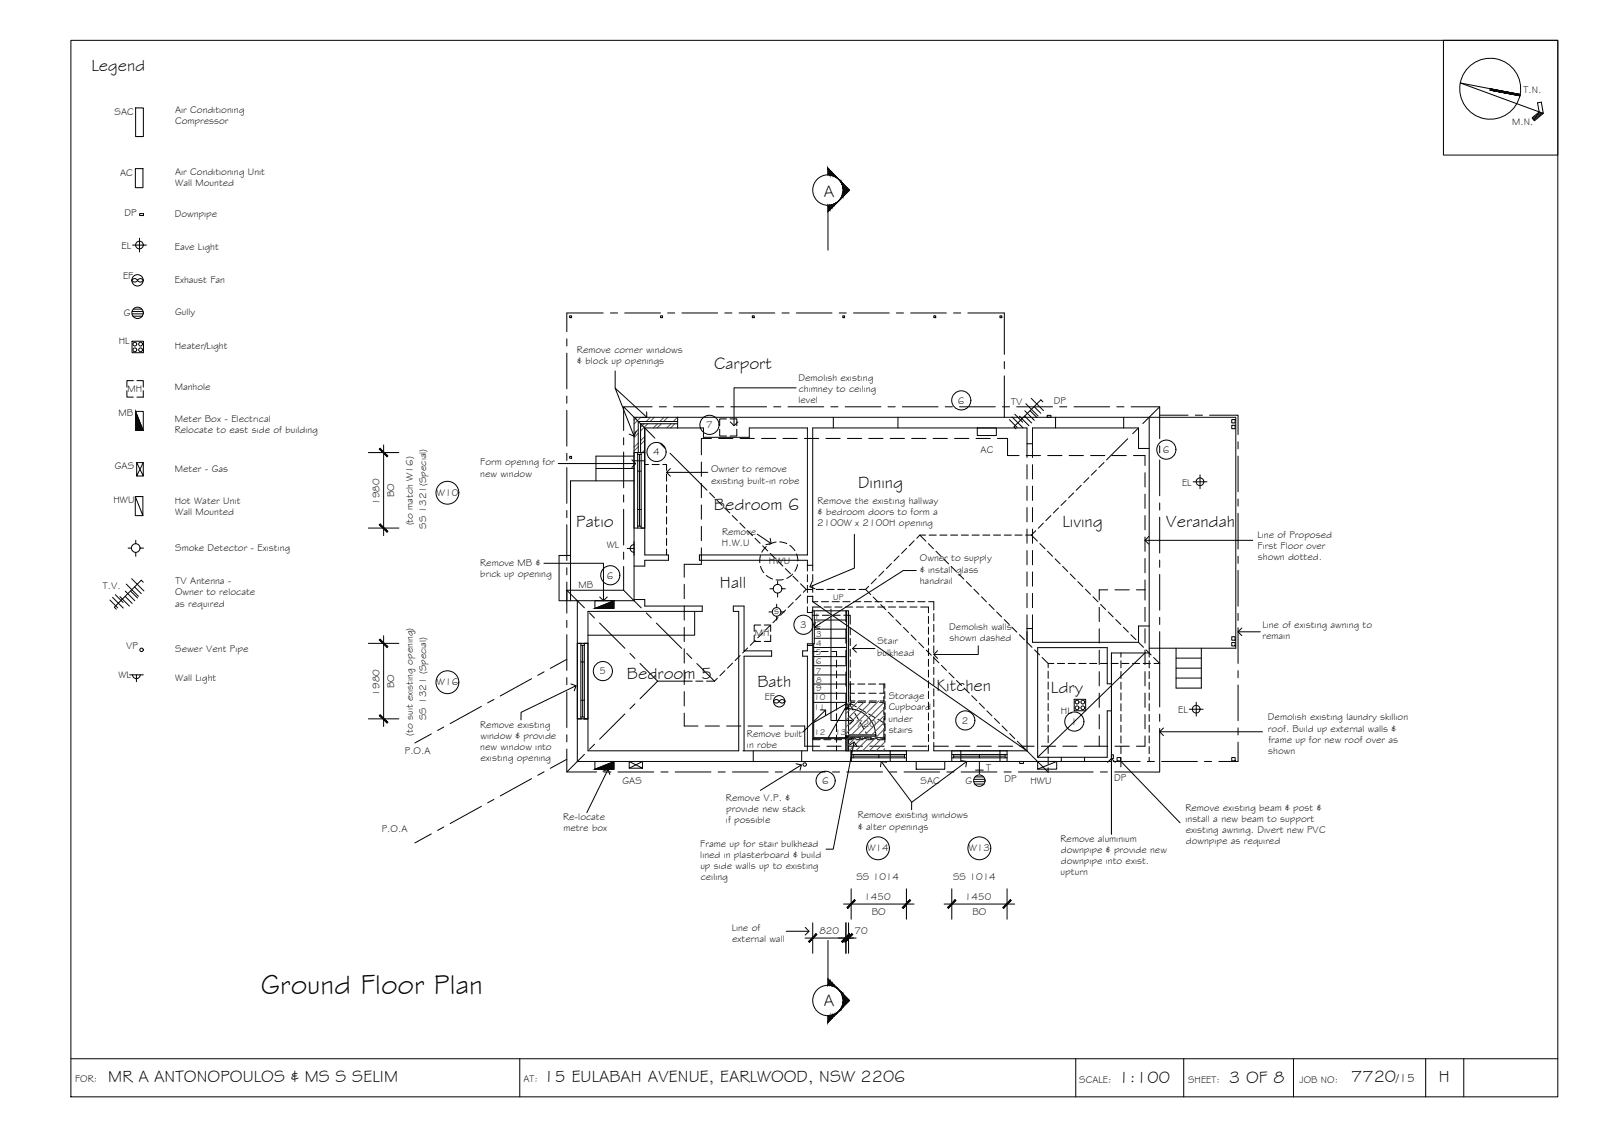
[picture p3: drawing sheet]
<svg xmlns="http://www.w3.org/2000/svg" width="420mm" height="297mm" viewBox="0 0 420 297" stroke-linecap="round" stroke-linejoin="round" font-family="sans-serif">
<!-- layer: HATCH -->
<g fill="#545454" stroke="#545454" stroke-width=".26">
<path d="M222.3 184.7h.3v.3z"/>
<path d="M222 184.7l.6 .3-.3-.3zM222 184.7l.6 .3h-.6z"/>
<path d="M222 185l.6 .6v-.6zM222 185l.6 .6h-.6z"/>
<path d="M221.9 184.7l.1 .9v-.9zM221.9 184.7l.1 .9h-.1z"/>
<path d="M222.6 192.7l4.6 .3-.2-.3zM222.6 192.7l4.6 .3h-4.6z"/>
<path d="M221.9 193.2l.7 3.6v-3.6zM221.9 193.2l.7 3.6h-.7z"/>
</g>
<!-- layer: BORDER -->
<g fill="none" stroke="#000" stroke-width=".26">
<path d="M18.6 10.6h390v277h-390zM378.6 10.6h30v30.1h-30zM390.8 23.6l7.8 1.5M398.7 24.8l-15.7-3 21.8 7.9-.6-2.9-.9 .2 .4 2.4-1.9 1.5 .6 .8 2.4-2M403.9 29.4l-1.9 1.7M404.2 29.5l-2.1 1.8M404.5 29.6l-2.2 1.9M18.6 277.6h390M136.3 277.6v10M282.1 277.6v10M310.5 277.6v10M339.2 277.6v10"/>
<path d="M373.9 277.6v10M383.9 277.6v10"/>
<circle cx="390.8" cy="23.3" r="8"/>
</g>
<!-- layer: SECTION POINT -->
<g fill="#000" stroke="#000" stroke-width=".26">
<path d="M219.6 53l.4-.3zM219.6 46.6l.4 .4zM220.4 52.2l-.4 .5zM220.4 47.4l.3 .5zM221.1 48.2l1.7 1.6-1.7 1.7zM219.6 259.1l.4 .4zM220 259.5l.4 .4zM219.6 265.5l.4-.4zM220.7 264.2l-.3 .6zM221.1 260.6l1.7 1.7-1.7 1.7z"/>
<path d="M217.2 44.2l.5 .5v1.2zM217.2 44.2v1.6l.5 .1z"/>
<path d="M217.2 53.8h.5v1.2zM217.2 53.8v1.7l.5-.5z"/>
<path d="M217.7 44.7l.5 .5v.8zM217.7 44.7v1.2l.5 .1z"/>
<path d="M217.7 53.8l.5-.1v.8zM217.7 53.8v1.2l.5-.5z"/>
<path d="M218.2 45.2l.5 .5v.4zM218.2 45.2v.8l.5 .1z"/>
<path d="M218.2 53.7l.5-.2v.5zM218.2 53.7v.8l.5-.5z"/>
<path d="M218.7 45.7l.4 .7zM218.7 45.7v.4l.4 .3z"/>
<path d="M218.7 53.5l.4-.2v.2zM218.7 53.5v.5l.4-.5z"/>
<path d="M219.1 46.2l.5 .5zM219.1 46.2l.5 .5z"/>
<path d="M219.1 53.3l.5-.3zM219.1 53.3v.2l.5-.4z"/>
<path d="M220.4 47.4l.3 .5zM220 47l.4 .4z"/>
<path d="M220.7 51.7l-.3 .5zM220.4 52.2l.3-.2z"/>
<path d="M220.7 47.7l.2 .2v.5zM220.7 47.7l.2 .7z"/>
<path d="M220.9 51.2v.5h-.2zM220.7 51.7v.3l.2-.3z"/>
<path d="M220.9 47.9l.2 1.1zM220.9 47.9l.2 1.1z"/>
<path d="M221.1 50.7v.9l-.2-.4zM220.9 51.2v.5l.2-.1z"/>
<path d="M221.1 48.1v1.4zM221.1 48.1v1.4z"/>
<path d="M221.1 50.1v1.4zM221.1 50.7v.9z"/>
<path d="M217.7 257.2l-.5 1.1h.5zM217.2 256.6l.5 .6-.5 1.1z"/>
<path d="M218.2 257.7l-.5 .6 .5 .1zM217.7 257.2l.5 .5-.5 .6z"/>
<path d="M218.2 258.4l.5 .2v-.4zM218.2 257.7l.5 .5-.5 .2z"/>
<path d="M218.7 258.6l.4 .2v-.2zM218.7 258.2l.4 .4h-.4z"/>
<path d="M219.1 258.8l.5 .3zM219.1 258.6l.5 .5-.5-.3z"/>
<path d="M217.7 266.3l-.5 1.7 .5-.6zM217.2 266.3h.5l-.5 1.7z"/>
<path d="M218.2 266.2l-.5 1.2 .5-.5zM217.7 266.3l.5-.1-.5 1.2z"/>
<path d="M218.7 266l-.5 .9 .5-.5zM218.2 266.2l.5-.2-.5 .9z"/>
<path d="M219.1 265.8l-.4 .6zM218.7 266l.4-.2-.4 .6z"/>
<path d="M219.6 265.5l-.5 .5zM219.1 265.8l.5-.3-.5 .5z"/>
<path d="M220.7 264.2l-.3 .6zM220.4 264.7l-.4 .4z"/>
<path d="M220.4 259.9l.3 .5zM220.4 259.9l.3 .3z"/>
<path d="M220.9 263.7l-.2 .7 .2-.2zM220.9 263.7l-.2 .7z"/>
<path d="M220.7 260.4l.2 .5v-.5zM220.7 260.2l.2 .2h-.2z"/>
<path d="M221.1 263.2l-.2 1zM221.1 263.2l-.2 1z"/>
<path d="M221.1 260.6l-.2 .3 .2 .5zM220.9 260.4l.2 .2-.2 .3z"/>
<path d="M221.1 262.6v1.4zM221.1 262.6v1.4z"/>
<path d="M221.1 260.6v1.4zM221.1 260.6v.8z"/>
</g>
<g fill="none" stroke="#000" stroke-width=".26">
<path d="M217.2 45.8v-1.6l5.6 5.6-5.6 5.7M217.2 53.8v11.8M217.2 256.6l5.6 5.7-5.6 5.7v-1.7M217.2 246.5v11.8"/>
<circle cx="217.1" cy="49.8" r="4"/>
<circle cx="217.1" cy="262.3" r="4"/>
</g>
<!-- layer: SERVICES -->
<g fill="none" stroke="#000" stroke-width=".26">
<path d="M35.6 28.3h2v7.5h-2zM35.5 44.2h2v5h-2zM36.6 56h1v.5h-1zM34.8 73.3a.86 .86 0 0 1 1.3 .2 .86 .86 0 0 1-1.5 0zM34.8 64.3h3.6M36.1 73.5a.86 .86 0 0 1 1.5 0M36.1 73.5a.86 .86 0 0 0 1.5 0M36.6 62.4v3.7M34.6 82.3h3M34.6 89.5h3v3h-3zM34.6 81.7h2.9M34.9 82.9h2.4"/>
<path d="M35 99.8h-1.7v1.7M35 81h2.2M35.9 99.8h1.7v1.7M33.3 102.4v1.7h1.7M35.5 112.9v-5h2.1v5M35.5 107.9l2.1 5M35.6 112.9h2M37.6 102.4v1.7h-1.7M188.8 112.5v1.8h1.7M190.5 109.8h-1.7v1.8M191.5 109.8h1.7v1.8M193.2 112.5v1.8h-1.7"/>
<path d="M256.3 112.2h5v2h-5zM264.7 110l2.1 2.1M265.4 109.3l2.9 2.8M266.2 108.6l2 2.1M267.4 109.1l2.5 2.5M268.7 109.1l1.9 1.8M268.8 107.7l2.5 2.5M269.1 105.8l3.2 3.3M270.2 107.7l1.8 1.8M270.5 104.4l3.2 3.2M271.2 106.6l1.8 1.7M273.5 105.4l-.5-.6-7.1 7.1 .6 .5"/>
<path d="M274.6 108.9h1v.5h-1zM35.5 130.2l2 5v-5h-2v5h2M35.8 121.3l1.8 3.5v-3.5M35.8 124.8l1.8-3.5h-1.8v3.5h1.8M312.9 126.3h3.7M314.7 124.5v3.6M28.8 157.3l2.1 2.1M29.5 156.6l2.8 2.8M30.2 155.9l2.1 2.1M31.5 156.4l2.4 2.5M32.8 156.4l1.9 1.8M32.9 155l2.5 2.5"/>
<path d="M33.1 153.1l3.2 3.3M33.6 143.7h.9M34.2 155l1.9 1.8M34.5 151.7l3.2 3.2M35.3 153.9l1.7 1.7M35.6 141.7v.9M35.6 144.8v1.1M36.7 143.7h.9M37.6 152.6l-.6-.5-7 7.1 .5 .5M161 157.5h-5v2l5-2v2h-5M164.5 143.8h1.8M166.3 142.8a1.01 1.01 0 0 0-1 1 1.01 1.01 0 0 0 1 1"/>
<path d="M166.3 142v3.6M199.5 145.7l-.2 1.8M199.5 148.5l.8 1.7M201 143.3l-1.2 1.5M201 150.9l1.6 .9M201.9 154.4h.9M203.5 142.1l-1.7 .6M203.7 158.4v.9M203.9 152.4v.8M203.9 155.5v1M204.5 142.1l1.8 .4M205.1 154.4h.9"/>
<path d="M205.4 151.9l-1.9 .1M207.2 143l1.3 1.4M207.9 150.5l-1.6 1.1M208.9 145.2l.4 1.9M209.2 148l-.7 1.8M34 176.9h3.6M34.8 176.9a1.01 1.01 0 0 0 1 1 1.01 1.01 0 0 0 1-1M35.8 176.9v1.8M197.8 166.5v1.7h1.7M199.5 163.9h-1.7v1.6M200.4 163.9h1.7v1.6M201.7 160.4h.9"/>
<path d="M202.1 166.5v1.7h-1.7M203.7 161.6v1M204.8 160.4h.9M161 199.6h-5v2.1l5-2v2h-5M165 199.6h3.5l-3.5 1.8M168.5 199.6v1.8h-3.5v-1.8l3.5 1.8M203.1 183.6a.86 .86 0 0 1 1.3 .3 .86 .86 0 0 1-1.5 0zM204.4 183.9a.86 .86 0 0 1 1.5 0M204.4 183.9a.86 .86 0 0 0 1.5 0M240.3 199.6h7.5v2.1h-7.5zM256.9 199.6v3.3M267.4 199.6h1v.5h-1z"/>
<path d="M277.1 199.6v2h-5v-2h5l-5 2M281.7 183.3h3v3h-3zM291.5 197.9h.5v1h-.5zM311.9 185.9h3.6M313.7 184.1v3.6M255.4 204.9h2.9M255.4 204.3h2.9M255.6 205.6h2.5M255.7 203.7h2.3M255.8 201.9h2.1"/>
<circle cx="36.1" cy="73.5" r="1.49"/>
<circle cx="36.6" cy="64.2" r="1.01"/>
<circle cx="35.4" cy="90.2" r=".5"/>
<circle cx="35.4" cy="91.7" r=".5"/>
<circle cx="36.1" cy="82" r="1.49"/>
<circle cx="36.9" cy="91.7" r=".5"/>
<circle cx="36.9" cy="90.2" r=".5"/>
<circle cx="314.7" cy="126.3" r="1.01"/>
<circle cx="35.6" cy="143.7" r="1.13"/>
<circle cx="203.9" cy="154.4" r="1.13"/>
<circle cx="37.1" cy="170.4" r=".46"/>
<circle cx="203.7" cy="160.4" r="1.13"/>
<circle cx="204.4" cy="183.9" r="1.49"/>
<circle cx="282.5" cy="185.6" r=".5"/>
<circle cx="282.5" cy="184.1" r=".5"/>
<circle cx="284" cy="185.6" r=".5"/>
<circle cx="284" cy="184.1" r=".5"/>
<circle cx="313.7" cy="185.9" r="1.01"/>
<circle cx="211" cy="200.4" r=".46"/>
<circle cx="256.9" cy="204.7" r="1.49"/>
</g>
<path d="M35.5 107.9l2.1 5h-2.1zM156 159.5l5-2v2zM156 201.7l5-2v2z" fill="#000" stroke="#000" stroke-width=".26"/>
<!-- layer: EXISTING -->
<g fill="none" stroke="#000" stroke-width=".26">
<path d="M149.4 82.8h.5v.5h-.5zM173.3 82.8h.5v.5h-.5zM197.3 82.8h.5v.5h-.5zM221 82.8h.5v.5h-.5zM244.9 82.8h.5v.5h-.5zM262.2 82.8h.5v.5h-.5zM149.4 119.6h.5v.6h-.5zM166.3 118.7v38.8h-19.6M166.3 119.6h-10v6.5M169.1 112.2v33.3h6.2v1.4h-6.2v1.5h-2.8M218.6 109.4v2.8M235.5 109.4v2.8"/>
<path d="M276.8 109.4v2.8M294.7 109.4v2.8M301.4 109.4h-123.7v2.8h6.8v2.5h12v-2.5h15.3v33.3h-28.4v1.4h28.4v2.8M301.4 117.6h-2.8v-5.4h-27.8v4.1h-1.4v-4.1h-56.2v37.5M301.4 109.4h22.7v60.5h-22.7M301.4 109.4v61.8h-9.9v28.4h-140.1v-42.1M323.1 110h.8v.9h-.8zM323.1 111.5h.8v.9h-.8zM156.3 122.8h10M166.3 126.1h-16.7v31.4M166.3 120.8h2.8M169.1 121.8h1"/>
<path d="M171 121.8h1.9M173.8 121.8h1v1.5M174.8 124.3v1.8M174.8 127.1v1.9M174.8 129.9v1.9M174.8 132.7v1.9M174.8 135.5v1.9M174.8 138.3v1.9M149.6 145.6h-3v11.9M166.3 157.2h2.8v1.7h15.1v1.4h-30v36.5h39.5v-36.5h-1.4v-1.4h2.8v11.7h7.3v1.4h-7.3v24.8M174.8 141.2v1.8M174.8 143.9v1.6"/>
<path d="M211.8 159.1v1.5h1.4v-1.5h2M211.8 150.7v1.8M211.8 153.5v1.8M211.8 156.3v1.9M211.8 156.4h1.4M211.8 148.2h1.4M213.2 156.2v1.5h1.3M213.2 150.6v1.9M213.2 153.5v1.8M215.4 157.7h1.9M216.1 159.1h1.9M218.2 157.7h1.9"/>
<path d="M219 159.1h1.8M221.1 157.7h1.8M221.8 159.1h1.8M223.9 157.7h1.8M224.6 159.1h1.8M226.7 157.7h1.9M227.4 159.1h1.9M229.5 157.7h1.9M230.2 159.1h1.9M232.3 157.7h1.9M233 159.1h1.9M235.1 157.7h1.9"/>
<path d="M235.8 159.1h1.9M237.9 157.7h1.9M238.6 159.1h1.9M240.7 157.7h1.9M241.5 159.1h2v1.5M243.6 157.7h1.3v2.2M151.4 168.7h1.2M153 168.7h1.2M182.2 160.3v6.2h-28M213.2 170.8h1.2M215.3 170.8h1.9M218.2 170.8h1.2v1.3"/>
<path d="M219.4 173.1v1.8M219.4 175.9v1.8M219.4 178.7v1.8M243.5 161.6v1.9M243.5 164.4v1.9M243.5 167.2v1.9M243.5 170v1.9M243.5 172.8v1.9M243.5 175.7v1.8M243.5 178.5v1.8M244.9 160.9v1.9M244.9 163.7v1.9"/>
<path d="M244.9 166.5v1.9M244.9 169.3v1.9M244.9 172.1v1.9M244.9 175v1.8M244.9 177.8v1.8M291.5 179.3h-1.1v-9.5h-18.3v28.7h18.3v-12.1h1.1M301.4 164.1h-2.8v4.3h-27.8v-3.6h-1.4v32h-24.5v-2.2M308.4 175.2h6.7M308.4 172.5h6.7M308.4 177.8h6.7M308.4 169.9v10.5h6.7v-10.5M323.1 168.4h.8v.9h-.8z"/>
<path d="M323.1 166.9h.8v.9h-.8zM151.4 188.5h1.2M153 188.5h1.2M197.6 196.8v2.8M210.3 196.8v2.8M219.4 181.5v1.9M219.4 184.3v1.9M219.4 187.1v1.9M219.4 189.9v1.9M219.4 192.7v1.9M219.4 195.6v1.2M223.2 196.8v2.8"/>
<path d="M233.5 196.8v2.8M243.5 195.3v1.5h-30.3v-28h-1.4v1.8h-1.3v1.4h1.3v24.8h-17M243.5 181.3v1.8M243.5 184.1v1.9M243.5 186.9v1.9M243.5 189.7v1.9M243.5 192.5v1.9M244.9 180.6v1.8M244.9 183.4v1.9M244.9 186.2v1.9M244.9 189v1.9M244.9 191.8v1.9"/>
<path d="M252 196.8v2.8M262.3 196.8v2.8M278.3 198.5v1.1M284.4 198.5v1.1M293 198.6h.9v.9h-.9zM323.1 198.6h.8v.9h-.8z"/>
</g>
<!-- layer: ROOFPLAN EXIST. -->
<g fill="none" stroke="#000" stroke-width=".26">
<path d="M148.7 88.8v1.9M148.7 92.6v9.4M158.2 82.1h-9.5v4.9M160.1 82.1h1.9M163.8 82.1h9.4M175.1 82.1h1.9M178.8 82.1h9.4M190.1 82.1h1.9M193.9 82.1h9.3M205.1 82.1h1.9M208.8 82.1h9.4M220.1 82.1h1.9"/>
<path d="M223.8 82.1h9.4M235.1 82.1h1.9M238.8 82.1h9.4M250.1 82.1h1.9M253.8 82.1h9.6v10.8M263.4 94.8v1.9M263.4 98.5v10.9M148.7 103.8v1.9M148.7 107.6v9.4M148.7 118.8v1.9M163.6 106.7l8.2 8.2M163.6 114.8v1.8"/>
<path d="M163.6 118.5v9.4M171 106.7h-7.4v6.2M172.9 106.7h1.9M173.1 116.2l1.3 1.3M175.7 118.8l9.7 9.7M176.7 106.7h9.3M187.9 106.7h1.9M191.7 106.7h9.3M202.9 106.7h1.9M206.7 106.7h9.3M217.9 106.7h1.9M221.7 106.7h9.3"/>
<path d="M232.9 106.7h1.9M236.7 106.7h9.3M247.9 106.7h1.9M251.7 106.7h9.3M262.9 106.7h1.9M266.7 106.7h9.3M277.9 106.7h1.9M281.7 106.7h9.3M292.9 106.7h1.9M295.8 115l-5.6 5.6M296.7 106.7h7.5v8.3M298.4 112.4l-1.3 1.3"/>
<path d="M304.2 106.7l-4.5 4.4M304.2 116.9v1.8M304.2 108.9h7.4M313.5 108.9h1.9M317.2 108.9h7.5v5M324.7 115.8v1.9M324.7 119.6v9.3M148.7 122.6v9.4M148.7 133.8v1.9M148.7 137.6v9.4M163.6 129.8v1.8M163.6 133.5v9.4"/>
<path d="M186.1 129.2l1.3 1.3M188.1 131.2l1.3 1.3M190.1 133.2l1.3 1.3M192.1 135.2l1.3 1.3M194 137.1l1.4 1.4M196 139.1l1.4 1.4M271.6 139.1l-1.1 1.2M273.6 137.2l-1.3 1.3M275.6 135.2l-1.3 1.3M277.6 133.2l-1.3 1.3M279.6 131.2l-1.3 1.3M281.6 129.2l-1.3 1.3"/>
<path d="M283.6 127.2l-1.4 1.3M285.6 125.2l-1.4 1.3M287.6 123.2l-1.4 1.4M289.5 121.3l-1.3 1.3M304.2 120.6v9.4M304.2 131.9v1.8M304.2 135.6v9.4M324.7 130.8v1.9M324.7 134.6v9.3M148.7 154.7l4.6 4.7M148.7 148.8v1.9M148.7 152.6v4.9"/>
<path d="M163.6 148.5v6.2h-14.9v6.1M163.6 154.7l4.6 4.7M163.6 144.8v1.8M198 141.1l1.4 1.3M200 143.1l1.3 1.3M202 145.1l1.3 1.3M204 147.1l1.3 1.3M206 149.1l1.3 1.3M206 159.9l-1.3 1.4M208 151.1l1.3 1.3M208 157.9l-1.3 1.4M210 153l1.4 1.5"/>
<path d="M210 155.9l-1.3 1.4M211.4 154.5l-.7 .8M211.4 154.5h1.7M214.1 154.5h1.8M216.9 154.5h1.9M219.7 154.5h1.9M222.5 154.5h1.9M225.3 154.5h1.7M227 154.5l1.4 1.4M227.8 153.7l-.8 .8M229 156.5l1.3 1.4M229.8 151.7l-1.3 1.3"/>
<path d="M231 158.5l1.3 1.3M231.8 149.7l-1.3 1.4M233.8 147.7l-1.3 1.4M235.8 145.7l-1.3 1.4M237.8 143.8l-1.3 1.3M239.8 141.8l-1.4 1.3M241.2 140.3l1.6 1.6M242.7 140.3h-1.5l-.8 .8M243.5 142.5l1.3 1.4M243.7 140.3h1.9M245.5 144.5l1.3 1.4M246.5 140.3h1.9"/>
<path d="M247.5 146.5l1.3 1.3M249.3 140.3h1.9M249.5 148.5l1.3 1.3M251.4 150.5l1.4 1.3M252.1 140.3h1.9M253.4 152.5l1.4 1.3M254.9 140.3h1.9M255.4 154.5l1.4 1.3M257.4 156.5l1.3 1.3M257.8 140.3h1.8M259.4 158.4l1.3 1.4M260.6 140.3h1.8"/>
<path d="M263.4 140.3h1.8M266.2 140.3h1.9M269 140.3h1.5M270.5 140.3l1.6 1.6M272.7 142.5l1.4 1.4M274.7 144.5l1.4 1.4M276.7 146.5l1.4 1.3M278.7 148.5l1.3 1.3M280.7 150.5l1.3 1.3M282.7 152.5l1.3 1.3M284.7 154.5l1.3 1.3M286.7 156.5l1.3 1.3"/>
<path d="M288.7 158.4l1.3 1.4M304.2 146.8v1.9M304.2 150.6v9.4M324.7 145.8v1.9M324.7 149.6v9.3M139.4 177.9l-8.2 4.6M142.7 176.1l-1.7 1M148.7 162.6v1.9M148.7 166.4v9.4M148.7 177.6v1.9M148.7 172.9l-4.4 2.3M154.6 160.7l1.3 1.3"/>
<path d="M157.3 163.3l6.6 6.7M165.2 171.3l1.3 1.3M167.9 173.9l4.6 4.7-4.6 4.6M169.5 160.7l1.3 1.3M172.2 163.4l6.6 6.6M172.5 178.6h9.1M180.1 171.3l1.3 1.3M182.5 178.6h1.8M182.8 174l4.6 4.6M185.3 178.6h2.1M188.1 177.8l-.7 .8M190.1 175.8l-1.3 1.4"/>
<path d="M192.1 173.9l-1.3 1.3M194.1 171.9l-1.3 1.3M196.1 169.9l-1.3 1.3M198.1 167.9l-1.3 1.3M200.1 165.9l-1.4 1.3M202.1 163.9l-1.4 1.3M204.1 161.9l-1.4 1.4M233 160.5l1.3 1.3M235 162.5l1.3 1.3M237 164.5l1.3 1.3M239 166.5l1.3 1.3M240.9 168.5l1.4 1.3"/>
<path d="M242.9 170.4l1.3 1.4M244.9 172.4l1.3 1.4M246.9 174.4l1.3 1.3M248.9 176.4l1.3 1.3M250.9 178.4l1.3 1.3M261.4 160.4l1.3 1.3M263.4 162.4l1.3 1.3M265.4 164.4l1.3 1.3M267.4 166.4l1.3 1.3M269.4 168.4l1.3 1.3M271.3 170.4l1.4 1.3M273.3 172.4l1.6 1.5"/>
<path d="M274.9 176v1.9M274.9 178.8v1.9M276.4 173.9h-1.5v1.1M277.3 173.9h1.9M280.1 173.9h1.9M283 173.9h1.8M285.8 173.9h1.8M288.6 173.9h1.9M290.6 160.4l1.4 1.3M291.4 173.9h1.9M292.6 162.4l1.3 1.3M294 171.2v1.1"/>
<path d="M294 173.2v1.9M294 176v1.9M294 178.9v1.8M294.2 173.9h1.9M294.6 164.4l1.3 1.3M296.6 166.4l1.3 1.3M297 173.9h1.9M298.6 168.4l1.3 1.3M299.8 173.9h1.9M300.6 170.4l1.3 1.3M301.4 171.2v1.1M301.4 173.2v1.9"/>
<path d="M301.4 176v1.9M301.4 178.9v1.8M302.6 172.4l1.6 1.5M302.6 173.9h1.6M304.2 161.9v1.8M304.2 165.6v8.3M324.7 160.8v1.9M324.7 164.6v9.3M324.7 175.8v1.9M324.7 179.6v9.3M113.1 192.4l-4.3 2.4M116.4 190.6l-1.6 .9"/>
<path d="M126.3 185.2l-8.2 4.5M129.5 183.4l-1.6 .9M148.7 196.4v6h7.8M148.7 181.4v9.3M148.7 192.6v1.9M148.7 199.1l-4.4 2.3M153.3 197.8l-4.6 4.6M155.9 195.1l-1.3 1.3M163.9 187.2l-6.6 6.6M166.5 184.5l-1.3 1.3M252.9 180.4l1.3 1.3M254.9 182.4l1.3 1.3"/>
<path d="M256.8 184.4l1.4 1.3M258.8 186.4l1.4 1.3M260.8 188.4l1.4 1.3M262.8 190.3l1.3 1.4M264.8 192.3l1.3 1.3M266.8 194.3l8.1 8.1M272.1 199.6h2.1M274.9 181.6v1.9M274.9 184.4v1.9M274.9 187.2v1.9M274.9 190v1.9M274.9 192.9v1.8"/>
<path d="M274.9 195.7v1.8M274.9 198.5v1.9M275.1 199.6h1.9M277.9 199.6h1.9M280.7 199.6h1.9M283.5 199.6h1.9M286.3 199.6h1.9M289.2 199.6h1.8M294 198.5v1.1h-2M294 199.6h5M294 181.7v1.9M294 184.5v1.9"/>
<path d="M294 187.3v1.9M294 190.1v1.9M294 192.9v1.9M294 195.7v1.9M300.9 199.6h1.9M301.4 181.7v1.9M301.4 184.5v1.9M301.4 187.3v1.9M301.4 190.1v1.9M301.4 192.9v1.9M301.4 195.7v1.9M301.4 198.5v1.1"/>
<path d="M304.7 199.6h9.3M315.9 199.6h1.9M324.7 194.6v5h-5M324.7 190.8v1.9M113.1 218.6l-4.3 2.4M116.4 216.8l-1.6 .9M126.3 211.4l-8.2 4.5M129.5 209.6l-1.6 .9M139.4 204.1l-8.2 4.6M142.7 202.3l-1.7 1M158.3 202.4h1.9M162.1 202.4h9.4"/>
<path d="M173.3 202.4h1.9M177.1 202.4h9.4M188.3 202.4h1.9M192.1 202.4h9.4M203.3 202.4h1.9M207.1 202.4h9.4M218.3 202.4h1.9M222.1 202.4h9.4M233.3 202.4h1.9M237.1 202.4h9.4M248.3 202.4h1.9M252.1 202.4h9.4"/>
<path d="M263.3 202.4h1.9M274.9 201.3v1.1h-7.8"/>
</g>
<!-- layer: HATCH -->
<g fill="none" stroke="#545454" stroke-width=".26">
<path d="M167.1 109.4l-.8 .7M167.4 112.6l-1.1 1.1M167.4 116.1l-1.1 1.1M167.4 113.6l-1.1 1.1M167.4 117.1l-1.1 1.1M168 109.4l-1.7 1.7M168.9 111.1l-.9 .9M169.1 114.4l-1.1 1.1M169.1 118l-.7 .7M169.1 115.4l-1.1 1.1M169.9 111.1l-1.9 1.9M170.6 109.4l-1.1 1.1"/>
<path d="M171.6 109.4l-1.1 1.1M172.5 111.1l-1.1 1.1M173.4 111.1l-1.1 1.1M174.1 109.4l-1.1 1.1M175.1 109.4l-1.1 1.1M176 111.1l-1.1 1.1M177 111.1l-1.1 1.1M177.7 109.4l-1.1 1.1M177.7 110.4l-.1 .1M223.4 183.8l-1.5 1.5M225.1 183.8l-3.2 3.3M226.9 183.8l-5 5"/>
<path d="M228.7 183.8l-6.8 6.8M230.4 183.8l-8.5 8.6M232.1 183.9l-10.2 10.3M232.1 185.7l-10.2 10.2M232.1 187.4l-9.4 9.4M232.1 189.2l-7.6 7.6M232.1 191l-5.9 5.8M232.1 192.8l-4.1 4M232.1 194.5l-2.3 2.3M232.1 196.3l-.6 .5"/>
</g>
<!-- layer: NEWWORK -->
<g fill="none" stroke="#000" stroke-width=".26">
<path d="M177.7 109.4h-11.4v9.3h2.8v-6.5h8.6M177.7 110.5h-10.3v8.2M177.7 111.1h-9.7v7.6M186.6 114.9h-2.7v4.3M188.5 114.9h3.7M194.1 114.9h3.8M199.7 114.9h3.8M205.3 114.9h3.8M211 114.9h3.7M216.6 114.9h3.8M222.2 114.9h3.8M227.8 114.9h3.8"/>
<path d="M233.5 114.9h3.7M239.1 114.9h3.8M244.7 114.9h3.8M250.3 114.9h3.8M256 114.9h3.7M261.6 114.9h2.7v4.5h3M269.1 119.4h3.8M274.8 119.4h3.7M280.4 119.4h3.7M286 119.4h3.8M291.6 119.4h3.8M297.3 119.4h3v2.6"/>
<path d="M166.3 138.4h2.8M183.9 121.1v3.8M183.9 126.8v3.7M183.9 132.4v3.7M183.9 138v3.7M300.3 123.9v3.8M300.3 129.6v3.7M300.3 135.2v3.7M179.5 153.2v3.8M179.5 158.8v3.8M183.9 143.6v4.3h-4.4v3.4M288.3 159.2v3.8"/>
<path d="M290.5 154.6h-2.2v2.7M292.4 154.6h3.8M298.1 154.6h2.2M300.3 140.8v3.7M300.3 146.4v3.8M300.3 152v5.3M300.3 159.2v3.8M151.4 168.7h2.8M179.5 164.5v3.7M179.5 170.1v3.7M179.5 175.7v3.8M221.9 160.1v2.9"/>
<path d="M221.9 164.9v3.7M221.9 170.5v3.8M221.9 176.1v3.8M288.3 164.8v3.8M288.3 170.4v3.8M288.3 176.1v3.7M300.3 164.8v3.8M300.3 170.4v3.8M300.3 176.1v3.7M151.4 188.5h2.8M179.5 181.3v3.8M179.5 187v3.3h3.6"/>
<path d="M184.9 190.3h3.8M190.6 190.3h3.7M196.2 190.3h3.7M201.8 190.3h3.8M207.4 190.3h3.7v5.3h3.9M216.9 195.6h3.7M221.9 181.8v2.9h.1M221.9 193.2h.7v3.6M221.9 184.7v12.1M221.9 185.6h.7M222.5 195.6h3.7M222.6 184.7v1.1"/>
<path d="M223.2 196.8v2.8M228.1 195.6h3.8M233.7 195.6h3.8M237.7 196.8v2.8M239.4 195.6h3.7M245 195.6h3.7M249.6 196.8v2.8M250.6 195.6h3.8M256.2 195.6h3.8M261.9 195.6h3.7M264.1 196.8v2.8M267.5 195.6h3.7"/>
<path d="M273.1 195.6h3.8M278.7 195.6h3.8M284.4 195.6h6.1M288.3 181.7v3.8M288.3 187.3v3.8M288.3 192.9v2.7M292.4 195.6h3.8M300.3 181.7v3.8M300.3 187.3v3.8M300.3 192.9v2.7h-2.2"/>
</g>
<path d="M211.8 169.2h1.4" fill="none" stroke="#000" stroke-width=".3"/>
<!-- layer: 0.13 -->
<g fill="none" stroke="#000" stroke-width=".26">
<path d="M269.4 116.3v3.6M270.8 116.3v3.6M269.4 121.8v3.8M269.4 127.4v3.8M269.4 133.1v3.7M269.4 138.7v3.7M270.8 121.8v3.8M270.8 127.4v3.8M270.8 133.1v3.7M270.8 138.7v3.7M213.2 157.7l56.1 39.1M269.4 144.3v3.8"/>
<path d="M269.4 149.9v3.8M269.4 155.6v3.7M270.8 144.3v3.8M270.8 149.9v3.8M270.8 155.6v3.7M213 161.3h1.7M215.7 161.3h1.9M218.5 161.3h1.9M221.3 161.3h1.7v2.3M223 164.6v1.8M223 167.4v1.9M223 170.2v1.9"/>
<path d="M223 173v1.9M223 175.8v1.9M223 178.6v1.9M269.4 161.2v3.6M270.8 161.2v3.6M300.3 171.2l-28.2 27.3M213.2 193.9h1.9M216.1 193.9h1.8M218.9 193.9h1.8M221.7 193.9h1.8M222.5 185.8a7.2 7.2 0 0 1 7.2 7.2M223 181.5v2.3h1.2"/>
<path d="M224.5 193.9h1.9M225.2 183.8h1.9M227.3 193.9h1.9M228 183.8h1.9M230.1 193.9h2M230.8 183.8h1.3v2.1M232.1 186.8v1.9M232.1 189.6v1.9M232.1 192.4v2.1"/>
</g>
<!-- layer: ROOFPLAN NEW -->
<path d="M304.2 173.9v11.4M304.2 191v11.4h-11.9M304.2 187.2v1.9M274.9 202.4h11.8M288.6 202.4h1.9" fill="none" stroke="#000" stroke-width=".26"/>
<!-- layer: 0 -->
<g fill="none" stroke="#000" stroke-width=".26">
<path d="M161.3 97.3v4.5l8.3 7.6M161.3 101.8l5 12.6M166.9 113.1l-.6 1.3-1.3-.6M169.6 108v1.4h-1.4M191.5 110.6l1 1 1-1M208.8 101.7h-16.3v9.9M146.4 121.5h20.3M165.7 120.5l1 1-1 1M174.8 123.8h10.8M175.8 122.8l-1 1 1 1.1M142.6 147.7h15.7v9.8M157.3 156.5l1 1 1-1"/>
<path d="M198.6 140.1l3.7 2.4M202 141.1l.3 1.4-1.4 .3M213 152.5l-.6 1.3 1.3 .6M217.9 159.7v29.2h5.9M224.1 140.1v8.8l-11.7 4.9M236.9 149.6l-23.3 14.9M300.3 141.7h28.3M301.3 140.6l-1 1.1 1 1M149.7 179.3l1.4 .5-.5 1.3M151.1 179.8l-14.4 7-.1 1.9M213.9 163.1l-.3 1.4 1.3 .3M223.6 170h5.9"/>
<path d="M224.6 169l-1 1 1 1M245.9 170.6l-1 1 1 1M256.6 169.3v2.3h-11.7M324.7 165.6h5.8M325.7 164.6l-1 1 1 1.1M215.1 186.1l1.4 .1v1.4M216.5 186.2l-5.9 5.7M222.8 195.3l1.2-.8 .8 1.2M222.8 187.9l1 1-1 1M224 194.5l-5.5 28.1h-1.9M231.1 199.6l8 10.7M232.5 199.8l-1.4-.2-.2 1.4"/>
<path d="M252.1 199.4l1.4 .2-.2 1.4M253.5 199.6l-14.4 10.7v2M290.5 199.9l1-1 1 1M291.5 198.9v19.9M294 199.6l15.5 16.1M295.4 199.7l-1.4-.1v1.5M304.2 191.8h26.9M305.1 190.9l-.9 .9 .9 1M158.1 202.2l1.4-.5 .4 1.3M159.5 201.7l-5.6 11.4M208.8 200.2l1.4 .3-.4 1.4M210.2 200.5l-10.8 6.7"/>
<path d="M206.2 244.2h6M211.2 243.1l1 1.1-1 .9"/>
</g>
<!-- layer: WINDOWS -->
<g fill="none" stroke="#000" stroke-width=".26">
<path d="M166.3 118.7v19.7M167.2 119.1h1M167.2 118.7v19.7M167.7 119.1v18.8M168.2 118.7h.9v19.7h-.9zM167.2 123.5h1M167.2 133.6h1M167.2 137.9h1M151.4 168.7v19.8M152.3 169.2h1M152.3 168.7v19.8M152.3 173.5h1"/>
<path d="M152.8 169.2v18.8M153.3 168.7v19.8M153.3 168.7h.9v19.8h-.9M152.3 183.6h1M152.3 188h1M223.2 197.8h14.5M223.2 199.6h14.5M223.2 198.7h14.5M223.2 196.8h14.5M223.7 198.2h13.5M223.7 197.8v.9M230.5 197.8v.9"/>
<path d="M237.2 197.8v.9M249.6 197.8h14.5M249.6 199.6h14.5M249.6 198.7h14.5M249.6 196.8h14.5M250.1 197.8v.9M250.1 198.2h13.5M256.9 197.8v.9M263.6 197.8v.9"/>
<circle cx="117.3" cy="129.2" r="3"/>
<circle cx="117.3" cy="178.9" r="3"/>
<circle cx="230.3" cy="222.4" r="3"/>
<circle cx="256.9" cy="222.4" r="3"/>
</g>
<!-- layer: DIMENSION -->
<g fill="none" stroke="#000" stroke-width=".26">
<path d="M96.6 118.7h8M100.6 116.6v23.8M96.6 138.4h8M96.6 168.7h8M100.6 166.7v23.8M96.6 188.5h8M221.2 237h18.5M223.2 233v8M237.7 233v8M247.6 237h18.5M249.6 233v8M264.1 233v8"/>
<path d="M211.1 245.9h13.4M213.2 241.9v8M221.9 241.9v8M222.6 241.9v8"/>
</g>
<!-- layer: 0 -->
<g fill="#000" stroke="#000" stroke-width=".26">
<path d="M99.5 117.7l2 2.1 .2-.3zM99.7 117.5l2 2-2.2-1.8z"/>
<path d="M99.7 137.3l-.2 .3 2.2 1.7zM99.5 137.6l2.2 1.7-.2 .2z"/>
<path d="M99.5 167.8l2 2 .2-.2zM99.7 167.6l2 2-2.2-1.8z"/>
<path d="M99.7 187.4l-.2 .2 2.2 1.8zM99.5 187.6l2.2 1.8-.2 .2z"/>
<path d="M224.1 235.9l-1.8 2.2 2-2zM224.1 235.9l-1.8 2.2-.2-.2z"/>
<path d="M238.6 235.9l-2 2 .2 .2zM238.6 235.9l.2 .2-2 2z"/>
<path d="M250.5 235.9l-1.8 2.2 2-2zM250.5 235.9l-1.8 2.2-.2-.2z"/>
<path d="M263 237.9l.2 .2 1.8-2.2zM265 235.9l.2 .2-2 2z"/>
<path d="M214 244.8l-1.7 2.2 2-2zM214 244.8l-1.7 2.2-.2-.2z"/>
<path d="M222.7 244.8l-1.9 2 .2 .2zM222.7 244.8l.3 .2-2 2z"/>
<path d="M222.7 244.8l-1.9 2 .2 .2zM222.7 244.8l.3 .2-2 2z"/>
<path d="M223.4 244.8l-1.7 2.2 2-2zM223.4 244.8l-1.7 2.2-.2-.2z"/>
</g>
<!-- layer: STAIRS -->
<g fill="none" stroke="#000" stroke-width=".26">
<path d="M213.4 168.8v24.6h12.3M213.4 169.7h8.6M213.4 172.1h8.6M213.4 174.5h8.6M213.4 176.9h8.6M213.4 179.3h8.6M213.6 160.1v8.7h-.4M213.6 162.6h8.4M213.6 164.9h8.4M213.6 167.3h8.4M222.6 160.1h-9.6v8.7M222.6 179.3h1.4"/>
<path d="M223 179.3v2.2M225 179.3h1.8M227.8 179.3h1.8M230.6 179.3h1.5v1.1M231.8 179.3v2.4M213.2 193.6h11.2M213.4 181.8h8.6M213.4 184.1h8.6M222 184.4l-8.6 5M222.3 184.7l-5.1 8.7M222.6 184.7v8.7M222.8 184.7l.9 1.5"/>
<path d="M223 182.5v2.2M223 181.8h1.1M223 184.1h1.1M223 184.4l1.6 .9M224.2 187l.9 1.6M225.1 181.8h1.9M225.1 184.1h1.9M225.4 193.6h1.9M225.4 185.8l1.6 .9M225.6 189.4l.9 1.6M226.7 193.4h1.8M227 191.9l.9 1.5"/>
<path d="M227.8 187.2l1.7 .9M227.9 181.8h1.9M227.9 184.1h1.9M228.2 193.6h1.9M230.3 188.6l1.5 .9M230.7 181.8h1.1M230.7 184.1h1.1M231.8 191.1v2.3h-2.3M231.8 182.6v1.9M231.8 185.4v1.9M231.8 188.2v1.9M232.1 192.6v1h-1.1"/>
<path d="M232.1 181.3v1.9M232.1 184.1v1.9M232.1 187v1.8M232.1 189.8v1.9"/>
</g>
<!-- layer: WORK BY OWNER -->
<path d="M222 160.1v24.6h1M222.6 160.1v24" fill="none" stroke="#000" stroke-width=".26"/>
<!-- layer: BORDER -->
<g fill="#000" stroke="#000" stroke-width=".26">
<path d="M390.8 23.3l7.9 1.5zM390.8 23.3l7.9 1.5-.1 .3z"/>
<path d="M390.8 23.3v.3l7.8 1.5zM390.8 23.6l7.8 1.5z"/>
</g>
<!-- layer: MASK -->
<path d="M222.6 192.7l7.2 .3h-7.2zM222.6 192.7l7.2 .3v-.3z" fill="#fff" stroke="#fff" stroke-width=".26"/>
<path d="M222.6 192.7h7.2v.3h-7.2z" fill="none" stroke="#fff" stroke-width=".26"/>
<!-- layer: DOORS -->
<path d="M221.9 192.8l.7 .2v.2h-.7zM221.9 185.6h.7v.2l-.7 .1zM222.6 192.7h7.2v.3h-7.2z" fill="none" stroke="#000" stroke-width=".26"/>
<!-- layer: TEXT -->
<g fill="none" stroke="#000" stroke-width=".26">
<path d="M236.9 149.6h3.4"/>
<circle cx="172.2" cy="118.5" r="2.51"/>
<circle cx="186.1" cy="111.4" r="2.51"/>
<circle cx="252.1" cy="105" r="2.51"/>
<circle cx="305.9" cy="117.9" r="2.51"/>
<circle cx="160.1" cy="150.8" r="2.51"/>
<circle cx="158.1" cy="175.9" r="2.51"/>
<circle cx="210.7" cy="163.8" r="2.51"/>
<circle cx="253.2" cy="188.9" r="2.51"/>
<circle cx="281.8" cy="189.2" r="2.51"/>
<circle cx="216.5" cy="204.7" r="2.51"/>
</g>
<text font-size="7.5" x="68.4" y="260.5">Ground Floor Plan</text>
<g font-size="4.5">
<text x="24" y="18.6">Legend</text>
<text x="216.1" y="51.5">A</text>
<text x="187.3" y="96.7">Carport</text>
<text x="225.1" y="127.9">Dining</text>
<text x="187.2" y="133.6">Bedroom 6</text>
<text x="151.1" y="138">Patio</text>
<text x="278.7" y="138">Living</text>
<text x="305.7" y="138">Verandah</text>
<text x="188.8" y="154.2">Hall</text>
<text x="164.4" y="178">Bedroom 5</text>
<text x="198.6" y="180.1">Bath</text>
<text x="245.6" y="181.3">Kitchen</text>
<text x="275.6" y="181.8">Ldry</text>
<text x="216.1" y="263.8">A</text>
<text x="28.4" y="283.6">MR A ANTONOPOULOS &amp; MS S SELIM</text>
<text x="142.6" y="283.6">15 EULABAH AVENUE, EARLWOOD, NSW 2206</text>
<text x="293.3" y="283.9">1:100</text>
<text x="322.3" y="283.9">3 OF 8</text>
<text x="354.4" y="283.8">7720</text>
<text x="377.3" y="283.7">H</text>
</g>
<text font-size="3.2" x="366.2" y="283.8">/15</text>
<g font-size="2.6">
<text x="45.9" y="29.7">Air Conditioning</text>
<text x="399.6" y="24.3">T.N.</text>
<text x="30.1" y="30">SAC</text>
<text x="45.9" y="32.6">Compressor</text>
<text x="396.6" y="32.9">M.N.</text>
<text x="31.5" y="46.1">AC</text>
<text x="45.9" y="45.8">Air Conditioning Unit</text>
<text x="46" y="48.7">Wall Mounted</text>
<text x="32.6" y="56.7">DP</text>
<text x="45.8" y="57">Downpipe</text>
<text x="31.9" y="65.2">EL</text>
<text x="45.9" y="65.5">Eave Light</text>
<text x="32.3" y="73">EF</text>
<text x="45.9" y="74.2">Exhaust Fan</text>
<text x="32.5" y="82.8">G</text>
<text x="45.9" y="82.7">Gully</text>
<text x="31.1" y="90.3">HL</text>
<text x="45.8" y="91.6">Heater/Light</text>
<text x="151.3" y="92.6">Remove corner windows</text>
<text x="151.4" y="95.5">&amp; block up openings</text>
<text x="209.4" y="99.9">Demolish existing</text>
<text x="33.4" y="102.7">MH</text>
<text x="45.8" y="102.4">Manhole</text>
<text x="209.4" y="105.7">level</text>
<text x="209.5" y="102.8">chimney to ceiling</text>
<text x="251.2" y="105.8">6</text>
<text x="265.2" y="106.1">TV</text>
<text x="276.4" y="105.8">DP</text>
<text x="31" y="109.1">MB</text>
<text x="45.8" y="113.6">Relocate to east side of building</text>
<text x="45.8" y="110.7">Meter Box - Electrical</text>
<text x="185.2" y="112.2">7</text>
<text x="171.3" y="119.4">4</text>
<text x="257.2" y="118.8">AC</text>
<text x="305" y="118.7">6</text>
<text x="30.1" y="123">GAS</text>
<text x="45.8" y="123.7">Meter - Gas</text>
<text x="125.9" y="122">Form opening for</text>
<text x="126" y="125">new window</text>
<text x="186.5" y="123.8">Owner to remove</text>
<text x="29.7" y="131.9">HWU</text>
<text x="103.4" y="130.4" transform="rotate(-90 103.4 130.4)">BO</text>
<text x="114.6" y="130">W10</text>
<text x="186.5" y="126.8">existing built-in robe</text>
<text x="310" y="127.3">EL</text>
<text x="45.8" y="132">Hot Water Unit</text>
<text x="46" y="134.9">Wall Mounted</text>
<text x="99.5" y="132.3" transform="rotate(-90 99.5 132.3)">1980</text>
<text x="108.2" y="137.7" transform="rotate(-90 108.2 137.7)">(to match W16)</text>
<text x="214.4" y="138">2100W x 2100H opening</text>
<text x="214.4" y="132.1">Remove the existing hallway</text>
<text x="214.5" y="135">&amp; bedroom doors to form a</text>
<text x="111.7" y="138.7" transform="rotate(-90 111.7 138.7)">SS 1321(Special)</text>
<text x="159.1" y="143.6">WL</text>
<text x="189.3" y="143.2">H.W.U</text>
<text x="189.4" y="140.2">Remove</text>
<text x="329.8" y="141">Line of Proposed</text>
<text x="329.8" y="143.9">First Floor over</text>
<text x="45.9" y="144.5">Smoke Detector - Existing</text>
<text x="125.9" y="148.4">Remove MB &amp;</text>
<text x="201.7" y="147.9">HWU</text>
<text x="241.3" y="147.2">Owner to supply</text>
<text x="329.9" y="146.8">shown dotted.</text>
<text x="27" y="154.3">T.V.</text>
<text x="46" y="153.2">TV Antenna -</text>
<text x="126" y="151.3">brick up opening</text>
<text x="151.7" y="154.1">MB</text>
<text x="159.2" y="151.7">6</text>
<text x="241.2" y="153">handrail</text>
<text x="241.3" y="150.1">&amp; install glass</text>
<text x="45.9" y="156.1">Owner to relocate</text>
<text x="46" y="159">as required</text>
<text x="203" y="161">s</text>
<text x="198" y="166.8">MH</text>
<text x="209.9" y="164.6">3</text>
<text x="249" y="165.2">Demolish walls</text>
<text x="331.1" y="164.5">Line of existing awning to</text>
<text x="331.1" y="167.5">remain</text>
<text x="33.1" y="170.3">VP</text>
<text x="45.9" y="171">Sewer Vent Pipe</text>
<text x="230" y="171.9">bulkhead</text>
<text x="230.1" y="169">Stair</text>
<text x="249.1" y="168.1">shown dashed</text>
<text x="31.1" y="177.8">WL</text>
<text x="46" y="178.6">Wall Light</text>
<text x="114.6" y="179.7">W16</text>
<text x="157.2" y="176.8">5</text>
<text x="99.5" y="182.4" transform="rotate(-90 99.5 182.4)">1980</text>
<text x="103.4" y="180.4" transform="rotate(-90 103.4 180.4)">BO</text>
<text x="200.6" y="183.4">EF</text>
<text x="233.1" y="183.3">Storage</text>
<text x="111.7" y="188.9" transform="rotate(-90 111.7 188.9)">SS 1321 (Special)</text>
<text x="125.9" y="190.7">Remove existing</text>
<text x="224.6" y="190.7">720</text>
<text x="233" y="189.2">under</text>
<text x="233.1" y="186.3">Cupboard</text>
<text x="252.3" y="189.7">2</text>
<text x="278.3" y="187.2">HL</text>
<text x="280.9" y="190">1</text>
<text x="309" y="186.9">EL</text>
<text x="332.5" y="188.9">Demolish existing laundry skillion</text>
<text x="332.6" y="191.8">roof. Build up external walls &amp;</text>
<text x="106.2" y="197.8">P.O.A</text>
<text x="108.2" y="192.9" transform="rotate(-90 108.2 192.9)">(to suit existing opening)</text>
<text x="126" y="196.6">new window into</text>
<text x="126" y="193.7">window &amp; provide</text>
<text x="195.9" y="193.1">Remove built</text>
<text x="195.9" y="196">in robe</text>
<text x="233.1" y="192.1">stairs</text>
<text x="332.6" y="197.6">shown</text>
<text x="332.7" y="194.7">frame up for new roof over as</text>
<text x="126" y="199.5">existing opening</text>
<text x="258.6" y="202.1">T</text>
<text x="163.3" y="205.5">GAS</text>
<text x="215.7" y="205.6">6</text>
<text x="241.4" y="205.6">SAC</text>
<text x="253.2" y="205.5">G</text>
<text x="263.4" y="204.9">DP</text>
<text x="270.2" y="205.5">HWU</text>
<text x="292.2" y="204.9">DP</text>
<text x="147.7" y="214.9">Re-locate</text>
<text x="190.4" y="210">Remove V.P. &amp;</text>
<text x="190.4" y="215.9">if possible</text>
<text x="190.5" y="213">provide new stack</text>
<text x="224.9" y="214.6">Remove existing windows</text>
<text x="310.9" y="212.5">Remove existing beam &amp; post &amp;</text>
<text x="310.9" y="215.5">install a new beam to support</text>
<text x="100.1" y="218.2">P.O.A</text>
<text x="147.8" y="217.8">metre box</text>
<text x="225.1" y="217.5">&amp; alter openings</text>
<text x="278.1" y="220.7">Remove aluminium</text>
<text x="311" y="218.4">existing awning. Divert new PVC</text>
<text x="311" y="221.3">downpipe as required</text>
<text x="183.7" y="222.1">Frame up for stair bulkhead</text>
<text x="183.7" y="225">lined in plasterboard &amp; build</text>
<text x="183.7" y="227.9">up side walls up to existing</text>
<text x="227.5" y="223.2">W14</text>
<text x="254.1" y="223.2">W13</text>
<text x="278.2" y="223.6">downpipe &amp; provide new</text>
<text x="278.2" y="226.5">downpipe into exist.</text>
<text x="183.8" y="230.8">ceiling</text>
<text x="224.6" y="230.6">SS 1014</text>
<text x="250" y="230.6">SS 1014</text>
<text x="278.2" y="229.5">upturn</text>
<text x="226.7" y="235.9">1450</text>
<text x="228.6" y="239.8">BO</text>
<text x="253.1" y="235.9">1450</text>
<text x="255" y="239.8">BO</text>
<text x="191.9" y="244">Line of</text>
<text x="214.9" y="244.8">820</text>
<text x="224.1" y="244.8">70</text>
<text x="192" y="247">external wall</text>
<text x="19.7" y="283.8">FOR:</text>
<text x="137.3" y="283.6">AT:</text>
<text x="283" y="283.9">SCALE:</text>
<text x="311.6" y="283.9">SHEET:</text>
<text x="340.8" y="283.9">JOB NO:</text>
</g>
<g font-size="2.2">
<text x="218.5" y="157.2">UP</text>
<text x="213.5" y="162.2">1</text>
<text x="213.9" y="164.4">2</text>
<text x="214" y="166.9">3</text>
<text x="214" y="171.8">5</text>
<text x="214.1" y="169.2">4</text>
<text x="214" y="174.1">6</text>
<text x="214" y="176.6">7</text>
<text x="214.1" y="179">8</text>
<text x="213.5" y="183.6">10</text>
<text x="214" y="181.3">9</text>
<text x="213.5" y="186.2">11</text>
<text x="213.5" y="192.7">12</text>
<text x="219" y="192.7">13</text>
</g>
</svg>
